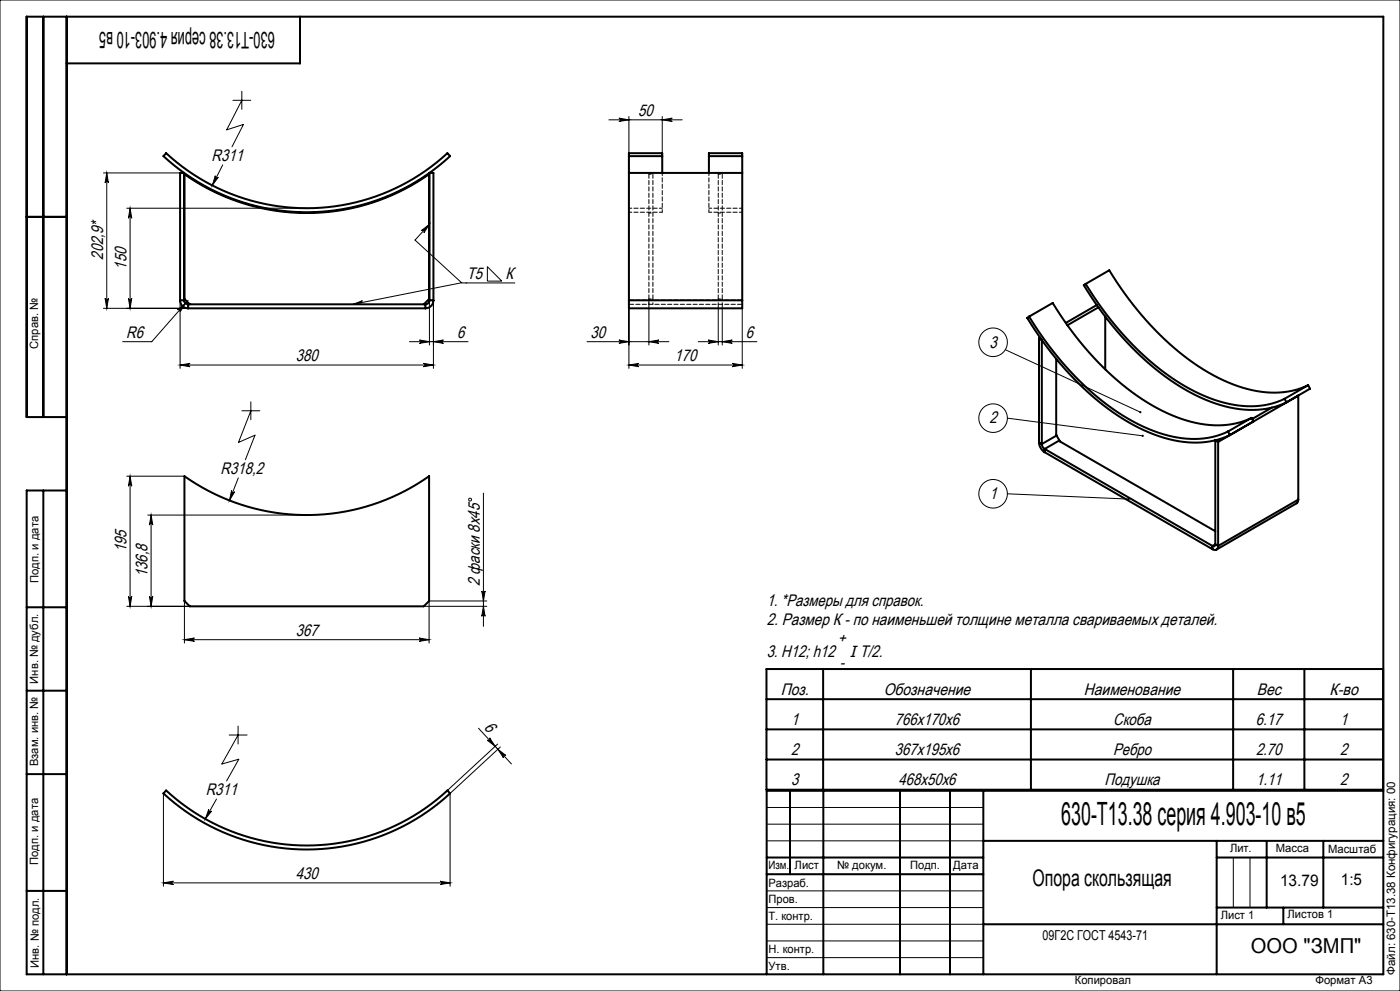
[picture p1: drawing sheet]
<svg xmlns="http://www.w3.org/2000/svg" width="420mm" height="297mm" viewBox="0 0 420 297" stroke-linecap="round" stroke-linejoin="round" font-family="sans-serif">
<g fill="none" stroke="#000" stroke-width=".3">
<path d="M0 0h420v297h-420zM69.9 30.1h5.3M72.5 30.1l-4.5 8.8 5-1.6-3.4 6.7M72.5 27.4v5.3M182.7 35.9h22M185.7 35.4l3 .5-3 .5a.5 .5 0 0 0 .4-.5 .5 .5 0 0 0-.4-.5zM188.7 34.9v11M198.7 35.9l3-.5a.5 .5 0 0 0-.5 .5 .5 .5 0 0 0 .5 .5zM198.7 34.9v11M31 51.8h23M32 51.8l.5 3a.5 .5 0 0 0-.5-.4 .5 .5 0 0 0-.5 .4zM32 51.8v40.6"/>
<path d="M64.6 52.7a.5 .5 0 0 0 .2 .6 .5 .5 0 0 0 .7-.2l-1.8 2.5zM66.8 49.4l-3.1 6.2M38 62.4h54M39 62.4l.5 3a.5 .5 0 0 0-.5-.5 .5 .5 0 0 0-.5 .5zM39 62.4v30M126.4 69.1l2.4-1.9-1.6 2.6a.5 .5 0 0 0-.1-.7 .5 .5 0 0 0-.7 0zM128.8 67.2l-4.3 4.8 14 12.8h16M146.2 79.9l4.3 4.3h-4.3zM31 92.4h25.4M31.5 89.4a.5 .5 0 0 0 .5 .5 .5 .5 0 0 0 .5-.5l-.5 3zM38.5 89.4a.5 .5 0 0 0 .5 .5 .5 .5 0 0 0 .5-.5l-.5 3zM53.3 92.8l2.3-1.9-1.6 2.6a.5 .5 0 0 0 0-.7 .5 .5 0 0 0-.7 0z"/>
<path d="M54 90v20.4M56.4 90l-10.9 12.4h-8.7M105.9 91.2l2.8-1.1-.3 .6zM128.8 90v13.4M130 90v20.4M138.2 84.8l-32.3 6.4M139.7 84.8h.1M188.7 92.4v18M194.7 89.6v13.8M215.5 91.2v12.2M216.7 91.2v12.2M222.7 92.4v18"/>
<path d="M54 109.4l3-.5a.5 .5 0 0 0-.4 .5 .5 .5 0 0 0 .4 .5zM54 109.4h76M122.8 102.4h17.6M125.8 101.9l3 .5-3 .5a.5 .5 0 0 0 .5-.5 .5 .5 0 0 0-.5-.5zM127 108.9l3 .5-3 .5a.5 .5 0 0 0 .5-.5 .5 .5 0 0 0-.5-.5zM130 102.4l3-.5a.5 .5 0 0 0-.4 .5 .5 .5 0 0 0 .4 .5zM176.1 102.4h24.6M185.7 101.9l3 .5-3 .5a.5 .5 0 0 0 .4-.5 .5 .5 0 0 0-.4-.5zM188.7 109.4l3-.5a.5 .5 0 0 0-.5 .5 .5 .5 0 0 0 .5 .5zM188.7 109.4h34M194.7 102.4l3-.5a.5 .5 0 0 0-.5 .5 .5 .5 0 0 0 .5 .5zM209.5 102.4h17.6"/>
<path d="M212.5 101.9l3 .5-3 .5a.5 .5 0 0 0 .4-.5 .5 .5 0 0 0-.4-.5zM216.7 102.4l3-.5a.5 .5 0 0 0-.5 .5 .5 .5 0 0 0 .5 .5zM219.7 108.9l3 .5-3 .5a.5 .5 0 0 0 .4-.5 .5 .5 0 0 0-.4-.5zM301.6 104.8l40.5 18.7M72.6 123.1h5.3M75.3 123.1l-3.8 9.5 5-2.2-2.9 7.4M75.3 120.4v5.4M302.2 125.3l40.6 5.3M38 142.7h17.3M39 142.7l.5 3a.5 .5 0 0 0-.5-.5 .5 .5 0 0 0-.5 .5zM39 142.7v39M44.3 154.4h47.7"/>
<path d="M45.3 154.4v27.3M45.3 154.4l.5 3a.5 .5 0 0 0-.5-.5 .5 .5 0 0 0-.5 .5zM69.5 147a.5 .5 0 0 0 .3 .6 .5 .5 0 0 0 .6-.2l-1.6 2.6zM71.5 143.2l-2.7 6.8M145 147.8v39.9M302.2 148l36.4 1.6M38.5 178.7a.5 .5 0 0 0 .5 .5 .5 .5 0 0 0 .5-.5l-.5 3zM44.8 178.7a.5 .5 0 0 0 .5 .5 .5 .5 0 0 0 .5-.5l-.5 3zM144.5 177.1a.5 .5 0 0 0 .5 .5 .5 .5 0 0 0 .5-.5l-.5 3zM38 181.7h18.9M55.3 191.7l3-.5a.5 .5 0 0 0-.4 .5 .5 .5 0 0 0 .4 .5zM55.3 180.1v12.6"/>
<path d="M55.3 191.7h73.4M125.7 191.2l3 .5-3 .5a.5 .5 0 0 0 .5-.5 .5 .5 0 0 0-.5-.5zM127.1 181.7h18.9M145 181.7l.5 3a.5 .5 0 0 0-.5-.5 .5 .5 0 0 0-.5 .5zM146 180.1h-17.3v12.6M71.4 217.6v5.4M143.5 218.2l9.9 10.8M49 237.8v27.8M64.9 239.5l-3.3 5.9M68.7 220.3h5.4M71.4 220.3l-4.8 8.7 5-1.5-3.6 6.6M146.2 221.8a.5 .5 0 0 0 .6 0 .5 .5 0 0 0 .1-.7l1.7 2.6z"/>
<path d="M149.3 223l-15.1 13.9M149.4 224.6l2.4 1.8a.5 .5 0 0 0-.7 0 .5 .5 0 0 0-.1 .7zM150.1 223.9l-15.1 13.9v27.8M62.6 242.6a.5 .5 0 0 0 .2 .6 .5 .5 0 0 0 .7-.1l-1.9 2.3zM230 242h65M230 247h65M230 252h65M370 257v15M375 257v15M49 264.6l3-.5a.5 .5 0 0 0-.4 .5 .5 .5 0 0 0 .4 .5zM49 264.6h86M132 264.1l3 .5-3 .5a.5 .5 0 0 0 .5-.5 .5 .5 0 0 0-.5-.5z"/>
<path d="M230 267h65M230 272h65M230 277h65M230 282h65M230 287h65"/>
<circle cx="297.9" cy="102.6" r="4.3"/>
<circle cx="297.9" cy="125.3" r="4.3"/>
<circle cx="141" cy="149.7" r=".43"/>
<circle cx="297.9" cy="148" r="4.3"/>
</g>
<g fill="none" stroke="#000" stroke-width=".6">
<path d="M13 5v120M20 5v287M90 5v14h-70M49.8 45.9a62.2 62.2 0 0 0 84.4 0l.8 .9a63.4 63.4 0 0 1-86 0zM188.7 46.8v5M188.7 51.8h34M188.7 46.8h10M188.7 46.8v-.9h10v.9M188.7 51.8v38.2M198.7 46.8v5M212.7 46.8v5M212.7 46.8h10"/>
<path d="M212.7 46.8v-.9h10v.9M222.7 46.8v5M222.7 51.8v38.2M8 65h12M54 90a2.4 2.4 0 0 0 2.4 2.4M54 90h1.2M54 90v-38.2h1.2v38.2M55.2 90a1.2 1.2 0 0 0 1.2 1.2M56.4 91.2v1.2M56.4 91.2h71.2M56.4 92.4h71.2M56.9 91.2l-1.6-1.6v-37.4a63.6 63.6 0 0 0 73.4 0v37.4l-1.6 1.6"/>
<path d="M127.6 91.2v1.2M128.8 90a1.2 1.2 0 0 1-1.2 1.2M128.8 90h1.2M128.8 90v-38.2h1.2v38.2M130 90a2.4 2.4 0 0 1-2.4 2.4M188.7 90v2.4h34v-2.4M188.7 90h34M308.7 94.9l-.5 .4a89.5 89.5 0 0 0 31.9 32.1 35.5 35.5 0 0 0 24.1 4.6l4.8-1.6M308.7 94.9a87.8 87.8 0 0 0 31.4 31.5 34.8 34.8 0 0 0 23.7 4.6l4.6-1.7M308.7 94.9l7.1-4.1a87.8 87.8 0 0 0 31.3 31.5 34.8 34.8 0 0 0 23.7 4.6l4.7-1.7M325.7 85.1l-.6 .4a89.5 89.5 0 0 0 32 32.1 35.5 35.5 0 0 0 24.1 4.6l4.7-1.6M325.7 85.1a87.8 87.8 0 0 0 31.3 31.5 34.8 34.8 0 0 0 23.7 4.6l4.7-1.7"/>
<path d="M325.7 85.1l7.1-4.1a87.8 87.8 0 0 0 31.3 31.5 34.8 34.8 0 0 0 23.7 4.6l4.6-1.7M329 91.4l-9.3 5.4M329.5 92.1l-9.3 5.4M331.6 94.9v15.8M311.7 101.4l.8 .5v31.2M311.7 101.4v31.2M312.1 101.2l-.4 .2M316.9 107.5v22.8l1.1 2 46.6 26.9M385.4 119.5l.5 1.1M389.5 118.6h.1M389.5 118.6l-24.1 13.8M389.5 118.6v31.1"/>
<path d="M392.4 115.4l-7 4.1M392.4 115.4l.6 1.1-7.1 4.1M20 125h-12v-120h407v287h-407v-145h12M311.7 132.6a3.7 3.7 0 0 0 1.7 2.9M311.7 132.6l.8 .5M312.5 133.1l.3 .8 .6 .7M313.4 134.6l50.3 29M313.4 135.5l50.3 29.1M313.4 134.6v.9M317 130.5l-4.5 2.6M317.8 132l-4.4 2.6M365.4 132.4v31.2"/>
<path d="M365.4 132.4l-.8-.4v31.1M368.4 129.3l.6 1.1M375.5 125.2l-7.1 4.1M375.5 125.2l.5 1.1-7 4.1M381.6 122.2l-5.9 3.4M13 147v145M55.3 142.7a63.6 63.6 0 0 0 73.4 0v37.4l-1.6 1.6h-70.2l-1.6-1.6zM389.5 149.7l-.1 .6-.4 .5-24.1 13.9M389.5 149.7l-24.1 13.9M363.7 163.6v1M364.6 163.1a.52 .52 0 0 1-.3 .6 .52 .52 0 0 1-.6-.1M364.6 163.1l.8 .5"/>
<path d="M364.6 163.1l-.9 .5M365.4 163.6a1.04 1.04 0 0 1-.5 1.1 1.04 1.04 0 0 1-1.2-.1M8 182h12M8 207h12M229.9 218.6h185M229.9 209.6h185M246.9 200.5v36.2M309.3 200.5v36.2M369.9 200.5v36.2M391.3 200.5v36.2M414.9 200.5h-185v36.2h185M8 232h12"/>
<path d="M49.8 236.9a62.2 62.2 0 0 0 84.4 0l.8 .9a63.4 63.4 0 0 1-86 0zM229.9 227.6h185M237 237v25M247 237v55M270 237v55M285 237v55M295 237v55M415 237h-185v55M230 257h65M295 252h120M365 252v40M365 257h50"/>
<path d="M380 252v20M397 252v20M8 267h12M230 262h65M295 277h120M365 272h50M385 272v5"/>
</g>
<g fill="#000">
<path d="M38.5 89.4a.5 .5 0 0 0 .5 .5 .5 .5 0 0 0 .5-.5l-.5 3zM39 62.4l.5 3a.5 .5 0 0 0-.5-.5 .5 .5 0 0 0-.5 .5zM31.5 89.4a.5 .5 0 0 0 .5 .5 .5 .5 0 0 0 .5-.5l-.5 3zM32 51.8l.5 3a.5 .5 0 0 0-.5-.4 .5 .5 0 0 0-.5 .4z"/>
<path d="M53.3 92.8a.5 .5 0 0 1 .7 0 .5 .5 0 0 1 0 .7l1.6-2.6zM54 109.4l3-.5a.5 .5 0 0 0-.4 .5 .5 .5 0 0 0 .4 .5zM127 108.9l3 .5-3 .5a.5 .5 0 0 0 .5-.5 .5 .5 0 0 0-.5-.5zM64.6 52.7l-.9 2.9 1.8-2.5a.5 .5 0 0 1-.7 .2 .5 .5 0 0 1-.2-.6zM185.7 35.4l3 .5-3 .5a.5 .5 0 0 0 .4-.5 .5 .5 0 0 0-.4-.5zM198.7 35.9l3-.5a.5 .5 0 0 0-.5 .5 .5 .5 0 0 0 .5 .5zM69.5 147l-.7 3 1.6-2.6a.5 .5 0 0 1-.6 .2 .5 .5 0 0 1-.3-.6zM62.6 242.6l-1 2.8 1.9-2.3a.5 .5 0 0 1-.7 .1 .5 .5 0 0 1-.2-.6zM49 264.6l3-.5a.5 .5 0 0 0-.4 .5 .5 .5 0 0 0 .4 .5zM132 264.1l3 .5-3 .5a.5 .5 0 0 0 .5-.5 .5 .5 0 0 0-.5-.5z"/>
<path d="M130 102.4l3-.5a.5 .5 0 0 0-.4 .5 .5 .5 0 0 0 .4 .5zM125.8 101.9l3 .5-3 .5a.5 .5 0 0 0 .5-.5 .5 .5 0 0 0-.5-.5zM219.7 108.9l3 .5-3 .5a.5 .5 0 0 0 .4-.5 .5 .5 0 0 0-.4-.5zM188.7 109.4l3-.5a.5 .5 0 0 0-.5 .5 .5 .5 0 0 0 .5 .5zM194.7 102.4l3-.5a.5 .5 0 0 0-.5 .5 .5 .5 0 0 0 .5 .5zM185.7 101.9l3 .5-3 .5a.5 .5 0 0 0 .4-.5 .5 .5 0 0 0-.4-.5zM125.7 191.2l3 .5-3 .5a.5 .5 0 0 0 .5-.5 .5 .5 0 0 0-.5-.5zM55.3 191.7l3-.5a.5 .5 0 0 0-.4 .5 .5 .5 0 0 0 .4 .5z"/>
<path d="M212.5 101.9l3 .5-3 .5a.5 .5 0 0 0 .4-.5 .5 .5 0 0 0-.4-.5zM216.7 102.4l3-.5a.5 .5 0 0 0-.5 .5 .5 .5 0 0 0 .5 .5z"/>
<path d="M341.9 123.3l-.1 .4h.6l-.3-.2 .3 .2-.1-.4zM342.6 130.4v.5l.5-.1v-.1l-.3-.1 .3 .1-.1-.3zM338.3 149.4v.4h.5l.1-.2h-.3h.3l-.1-.2zM105.9 91.2l2.8-1.1-.3 .6zM126.4 69.1l2.4-1.9-1.6 2.6a.5 .5 0 0 0-.1-.7 .5 .5 0 0 0-.7 0z"/>
<path d="M38.5 178.7a.5 .5 0 0 0 .5 .5 .5 .5 0 0 0 .5-.5l-.5 3zM39 142.7l.5 3a.5 .5 0 0 0-.5-.5 .5 .5 0 0 0-.5 .5zM145 181.7l.5 3a.5 .5 0 0 0-.5-.5 .5 .5 0 0 0-.5 .5zM144.5 177.1a.5 .5 0 0 0 .5 .5 .5 .5 0 0 0 .5-.5l-.5 3zM44.8 178.7a.5 .5 0 0 0 .5 .5 .5 .5 0 0 0 .5-.5l-.5 3zM45.3 154.4l.5 3a.5 .5 0 0 0-.5-.5 .5 .5 0 0 0-.5 .5z"/>
<path d="M149.4 224.6l2.4 1.8a.5 .5 0 0 0-.7 0 .5 .5 0 0 0-.1 .7zM146.2 221.8a.5 .5 0 0 0 .6 0 .5 .5 0 0 0 .1-.7l1.7 2.6z"/>
</g>
<path d="M194.7 52.2h1.2M215.5 52.2h1.2M194.7 63.9h1.2M215.5 63.9h1.2M54 90h1.2M56.4 92.4v-1.2M127.6 92.4v-1.2M130 90h-1.2M194.7 89.6h1.2M215.5 89.6h1.2" fill="none" stroke="#000" stroke-width=".3" stroke-dasharray="1.3 .6" stroke-dashoffset=".6"/>
<path d="M194.7 52.2v37.4M195.9 52.2v37.4M215.5 52.2v37.4M216.7 52.2v37.4" fill="none" stroke="#000" stroke-width=".3" stroke-dasharray="1.3 .6"/>
<path d="M194.7 89.6v1.6M195.9 89.6v1.6M215.5 89.6v1.6M216.7 89.6v1.6" fill="none" stroke="#000" stroke-width=".3" stroke-dasharray="1.3 .6" stroke-dashoffset=".8"/>
<path d="M198.7 51.8v11.8M212.7 51.8v11.8" fill="none" stroke="#000" stroke-width=".3" stroke-dasharray="1.3 .6" stroke-dashoffset=".5"/>
<path d="M222.7 91.2h-34M222.7 90h-34" fill="none" stroke="#000" stroke-width=".3" stroke-dasharray="1.3 .6" stroke-dashoffset="-.2"/>
<path d="M188.7 63.6h10M188.7 62.4h10M212.7 63.6h10M212.7 62.4h10" fill="none" stroke="#000" stroke-width=".3" stroke-dasharray="1.3 .6" stroke-dashoffset=".4"/>
<text font-size="9.6" x="318.4" y="247.3">630-Т13.38 серия 4.903-10 в5</text>
<g font-size="6.9">
<text x="82.5" y="9.6" transform="rotate(-180 82.5 9.6)">630-Т13.38 серия 4.903-10 в5</text>
<text x="309.7" y="265.6">Опора скользящая</text>
</g>
<text font-size="6.2" x="375.2" y="285.5">ООО &quot;ЗМП&quot;</text>
<g font-size="5">
<text x="191.5" y="34.8">50</text>
<text x="63.5" y="48.3">R311</text>
<text x="31" y="77.8" transform="rotate(-90 31 77.8)">202,9*</text>
<text x="38" y="80.8" transform="rotate(-90 38 80.8)">150</text>
<text x="140" y="83.7">Т5</text>
<text x="151.7" y="83.7">К</text>
<text x="37.9" y="101.3">R6</text>
<text x="137.1" y="101.3">6</text>
<text x="177.2" y="101.3">30</text>
<text x="223.8" y="101.3">6</text>
<text x="296.8" y="104.2">3</text>
<text x="88.7" y="108.3">380</text>
<text x="202.4" y="108.3">170</text>
<text x="296.8" y="126.9">2</text>
<text x="66.2" y="142.1">R318,2</text>
<text x="296.8" y="149.6">1</text>
<text x="38" y="165.5" transform="rotate(-90 38 165.5)">195</text>
<text x="44.3" y="173" transform="rotate(-90 44.3 173)">136,8</text>
<text x="143.9" y="175.5" transform="rotate(-90 143.9 175.5)">2 фаски 8x45</text>
<text x="230" y="181.7">1. *Размеры для справок.</text>
<text x="88.7" y="190.6">367</text>
<text x="230" y="187.2">2. Размер К - по наименьшей толщине металла свариваемых деталей.</text>
<text x="230" y="197">3. H12; h12</text>
<text x="251.5" y="192.7">+</text>
<text x="252" y="200.2">-</text>
<text x="234.3" y="208.3">Поз.</text>
<text x="265.1" y="208.3">Обозначение</text>
<text x="325.2" y="208.3">Наименование</text>
<text x="377" y="208.3">Вес</text>
<text x="398.9" y="208.3">К-во</text>
<text x="145.1" y="218.3" transform="rotate(47 145.1 218.3)">6</text>
<text x="237.3" y="217.3">1</text>
<text x="268.5" y="217.3">766х170х6</text>
<text x="334" y="217.3">Скоба</text>
<text x="376.8" y="217.3">6.17</text>
<text x="402" y="217.3">1</text>
<text x="237.4" y="226.3">2</text>
<text x="268.5" y="226.3">367х195х6</text>
<text x="333.9" y="226.3">Ребро</text>
<text x="376.8" y="226.3">2.70</text>
<text x="402" y="226.3">2</text>
<text x="61.7" y="238.4">R311</text>
<text x="237.4" y="235.4">3</text>
<text x="269.6" y="235.4">468х50х6</text>
<text x="331.4" y="235.4">Подушка</text>
<text x="376.8" y="235.4">1.11</text>
<text x="402.1" y="235.4">2</text>
<text x="88.7" y="263.5">430</text>
</g>
<g font-size="4.8">
<text x="384" y="265.6">13.79</text>
<text x="402.3" y="265.3">1:5</text>
</g>
<text font-size="4.7" x="254.9" y="197">I T/2.</text>
<text font-size="4.1" x="312.8" y="281.6">09Г2С ГОСТ 4543-71</text>
<text font-size="3.5" x="418.6" y="292.1" transform="rotate(-90 418.6 292.1)">Файл: 630-Т13.38 Конфигурация: 00</text>
<g font-size="3.4">
<text x="11.5" y="104.5" transform="rotate(-90 11.5 104.5)">Справ. №</text>
<text x="11.6" y="174.7" transform="rotate(-90 11.6 174.7)">Подп. и дата</text>
<text x="11.4" y="204.9" transform="rotate(-90 11.4 204.9)">Инв. № дубл.</text>
<text x="11.4" y="229.6" transform="rotate(-90 11.4 229.6)">Взам. инв. №</text>
<text x="369" y="255.5">Лит.</text>
<text x="382.8" y="255.5">Масса</text>
<text x="398.4" y="255.6">Масштаб</text>
<text x="11.4" y="259.2" transform="rotate(-90 11.4 259.2)">Подп. и дата</text>
<text x="230.5" y="260.5">Изм.</text>
<text x="238.4" y="260.4">Лист</text>
<text x="251.1" y="260.4">№ докум.</text>
<text x="273" y="260.4">Подп.</text>
<text x="286" y="260.4">Дата</text>
<text x="230.5" y="265.7">Разраб.</text>
<text x="230.5" y="275.7">Т. контр.</text>
<text x="230.6" y="270.7">Пров.</text>
<text x="366.2" y="275.3">Лист 1</text>
<text x="386.3" y="275.2">Листов 1</text>
<text x="230.6" y="285.7">Н. контр.</text>
<text x="11.6" y="290" transform="rotate(-90 11.6 290)">Инв. № подл.</text>
<text x="230.6" y="290.7">Утв.</text>
<text x="322.5" y="295">Копировал</text>
<text x="394.6" y="295">Формат А3</text>
</g>
</svg>
